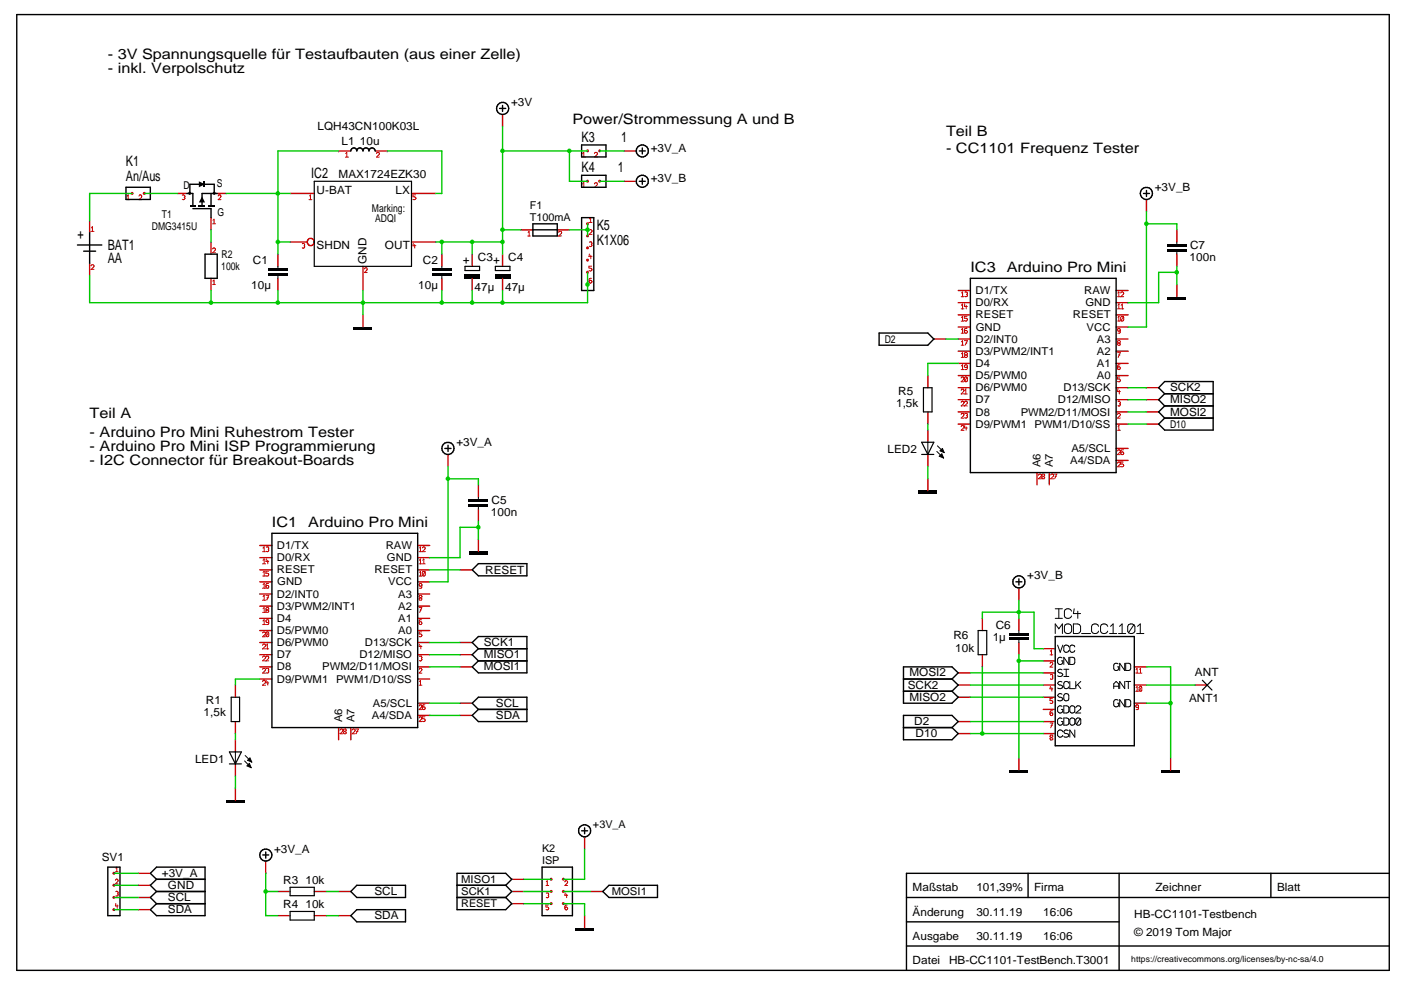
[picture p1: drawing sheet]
<svg xmlns="http://www.w3.org/2000/svg" width="297mm" height="210mm" viewBox="0 0 297 210" stroke-linecap="round" stroke-linejoin="round" font-family="sans-serif">
<g fill="none" stroke="#c80000" stroke-width=".3">
<path d="M110.4 48.7h2.6M118.1 48.7h2.6M221.2 137.5h2.5M221.2 155.5h2.5M221.2 145.2h2.5M221.2 142.7h2.5M221.2 147.8h2.5M221.2 140.1h2.5M221.2 153h2.5M221.2 150.4h2.5M240.5 149.1h2.6M240.5 145.2h2.6"/>
<path d="M240.5 141.4h2.6"/>
</g>
<g fill="none" stroke="#c80000" stroke-width=".21">
<path d="M111.9 50h.6M112 49.3l.2-.3v1M118.4 49.3a.32 .32 0 0 1 .4-.3 .32 .32 0 0 1 .3 .4l-.7 .6h.7M222.6 138.9h.6M222.7 138.1l.2-.3v1.1M222.6 140.7l.2-.3 .3 .1v.4l-.5 .5h.6M222.6 153.3h.6l-.4 1M222.7 143.1h.4v.4M222.7 145.5l-.1 .5h.6M222.8 155.9h.3l.1 .1v.2l-.6 .3 .2 .4h.3l.1-.4-.6-.3zM222.8 153.8h.3M223 145.8v.8"/>
<path d="M223.1 143.5h.1M223.1 143.5v.4h-.4M223.1 148.1h-.5v.4h.4l.2 .3-.2 .3h-.4M223.1 150.7h-.3l-.2 .3 .1 .6h.4l.1-.2-.2-.3-.4 .3M240.8 146.6h.6M240.8 142.7h.6M240.9 141.9l.2-.2v1M240.9 145.8l.2-.3v1.1M241.4 149.8l-.1 .1-.3 .1-.2-.2 .1-.3 .3-.1 .2 .3-.1 .7-.4 .1M241.5 142.7h.6M241.6 141.9l.2-.2v1M242 145.6v.9h-.4"/>
<path d="M242 145.6l-.3-.1-.2 .3 .1 .7M242 145.6l-.4 .9"/>
</g>
<path d="M113 48.7h5.1M113 47.5h5.1v2.5h-5.1zM223.7 135h16.8v23.1h-16.8z" fill="none" stroke="#000001" stroke-width=".3"/>
<g fill="none" stroke="#000001" stroke-width=".21">
<path d="M223.7 131.1h1.6M223.7 129.1h1.6M224.2 136.8l.6 1.5 .5-1.5M224.5 133.3l-.8-1v2M224.5 129.1v2M224.5 133.1v.2M224.5 133.3l.8-1v2M225.2 139.5a.58 .58 0 0 0-1 .2v.8a.58 .58 0 0 0 .6 .4 .58 .58 0 0 0 .5-.4v-.4h-.3M225.8 132.5a.87 .87 0 0 1 1.4 .3v1a.82 .82 0 0 1-.8 .5 .82 .82 0 0 1-.7-.5v-1zM226.6 137.2a.55 .55 0 0 0-.5-.4 .55 .55 0 0 0-.6 .4v.7a.55 .55 0 0 0 .6 .4 .55 .55 0 0 0 .5-.4M226.6 139.4v1.5l-1.1-1.5v1.5M226.8 139.4l.9 .1 .2 .2-.2 1.1-.9 .1z"/>
<path d="M227.2 129.6a.82 .82 0 0 0-.8-.5 .82 .82 0 0 0-.7 .5v1a.81 .81 0 0 0 .7 .5 .81 .81 0 0 0 .8-.5M227.6 132.3h.9l.4 .2 .2 .3v1l-.2 .4-.4 .1h-.9zM227.7 129.1l-.1 1h1.5M227.9 137.2a.55 .55 0 0 0-.6-.4 .55 .55 0 0 0-.5 .4v.7a.55 .55 0 0 0 .5 .4 .55 .55 0 0 0 .6-.4M228.5 129.6v1.5M229.3 134.3h1.9M232.9 132.8a.78 .78 0 0 0-.7-.5 .78 .78 0 0 0-.8 .5v1a.78 .78 0 0 0 .8 .5 .78 .78 0 0 0 .7-.5M234.9 132.8a.82 .82 0 0 0-.8-.5 .82 .82 0 0 0-.8 .5v1a.81 .81 0 0 0 .8 .6 .81 .81 0 0 0 .8-.6M235.2 134.3h1.6M235.5 132.8l.5-.5v2M237.1 134.3h1.6M237.4 132.8l.5-.5v2"/>
<path d="M240.4 132.5l.2 .3v1a.87 .87 0 0 1-1.3 .4M240.4 132.5a.82 .82 0 0 0-1.3 .3v1l.2 .4M240.4 132.5l-1.1 1.7M241 134.3h1.5M241.2 132.8l.6-.5v2M225.2 149.8a.58 .58 0 0 0-1 .2v.8a.58 .58 0 0 0 .6 .4 .58 .58 0 0 0 .5-.4v-.4h-.3M225.2 152.4a.58 .58 0 0 0-1 .2v.8a.58 .58 0 0 0 .6 .4 .58 .58 0 0 0 .5-.4v-.4h-.3M225.2 144.6a.58 .58 0 0 0-1 .3l.2 .2 .8 .3 .1 .2a.71 .71 0 0 1-1.1 .3M225.2 142a.58 .58 0 0 0-1 .3l.2 .2 .8 .3 .1 .2a.71 .71 0 0 1-1.1 .3M225.2 147.2a.58 .58 0 0 0-1 .2l.2 .3 .8 .3 .1 .2a.71 .71 0 0 1-1.1 .3M225.3 155.2a.58 .58 0 0 0-.5-.4 .58 .58 0 0 0-.6 .4v.7a.58 .58 0 0 0 .6 .4 .58 .58 0 0 0 .5-.4M225.5 149.6l1 .2 .1 .2-.1 1-1 .2z"/>
<path d="M225.5 152.2l1 .2 .1 .2-.1 1-1 .2zM225.5 143.4h1.1M225.5 141.9h1.1M225.7 147.2a.58 .58 0 0 1 .9 .2v.8a.55 .55 0 0 1-.5 .4 .55 .55 0 0 1-.6-.4zM226.1 141.9v1.5M226.5 154.9a.57 .57 0 0 0-1 .3l.2 .2 .8 .3 .1 .2a.68 .68 0 0 1-1.1 .3M226.6 144.9a.55 .55 0 0 0-.5-.4 .55 .55 0 0 0-.6 .4v.7a.55 .55 0 0 0 .6 .4 .55 .55 0 0 0 .5-.4M226.8 144.5v1.5h1.1M226.9 152.4a.58 .58 0 0 1 1 .2v.8a.55 .55 0 0 1-.6 .4 .55 .55 0 0 1-.5-.4zM226.9 149.8a.58 .58 0 0 1 1 .2v.8a.55 .55 0 0 1-.6 .4 .55 .55 0 0 1-.5-.4zM227.9 154.8v1.5l-1.1-1.5v1.5M228.1 150a.51 .51 0 0 1 .7-.3 .51 .51 0 0 1 .2 .7l-.9 .8h1"/>
<path d="M228.1 144.5v1.5M228.5 145.1l.6 .9M229 152.4a.57 .57 0 0 0-.9 .2l.1 1M229 152.4l.1 1a.57 .57 0 0 1-.9 .2M229 152.4l-.8 1.2M229.1 144.5l-1 1M236.1 146v-1l.5-.5 .6 .5v1M236.1 145.5h1.1M237.1 148.5a.57 .57 0 0 0-1 .2v.8a.55 .55 0 0 0 .6 .4 .55 .55 0 0 0 .5-.4v-.4h-.3M237.1 140.8a.57 .57 0 0 0-1 .2v.8a.55 .55 0 0 0 .6 .4 .55 .55 0 0 0 .5-.4v-.4h-.3M238.5 140.6v1.6l-1.1-1.6v1.6M238.5 144.5v1.5l-1.1-1.5v1.5"/>
<path d="M238.5 148.3v1.6l-1.1-1.6v1.6M238.7 148.3l.9 .2 .1 .2-.1 1-.9 .2zM238.7 140.6l.9 .2 .1 .2-.1 1-.9 .2zM238.7 144.5h1M239.2 144.5v1.5"/>
</g>
<circle cx="124.6" cy="60.3" r=".32" fill="#c80000"/>
<path d="M125.4 59l-.4 .1-.1 .7a.32 .32 0 0 0 .3 .2 .32 .32 0 0 0 .3-.3 .32 .32 0 0 0-.3-.3 .32 .32 0 0 0-.3 .3" fill="none" stroke="#c80000" stroke-width=".21"/>
<circle cx="124.6" cy="57.7" r=".32" fill="#c80000"/>
<path d="M125.4 56.4h-.5v.5h.5l.1 .3a.39 .39 0 0 1-.6 .2" fill="none" stroke="#c80000" stroke-width=".21"/>
<circle cx="124.6" cy="55.1" r=".32" fill="#c80000"/>
<path d="M125 53.8l-.1 .6h.6M125.3 54.1v.8" fill="none" stroke="#c80000" stroke-width=".21"/>
<circle cx="124.6" cy="52.6" r=".32" fill="#c80000"/>
<path d="M125 51.4a.32 .32 0 0 1 .3-.1 .32 .32 0 0 1 .2 .3l-.1 .2M125.3 51.8h.1M125.4 51.8l.1 .2a.33 .33 0 0 1-.5 .2" fill="none" stroke="#c80000" stroke-width=".21"/>
<circle cx="124.6" cy="50" r=".32" fill="#c80000"/>
<path d="M124.9 48.9a.32 .32 0 0 1 .3-.2 .32 .32 0 0 1 .3 .3l-.6 .7h.6" fill="none" stroke="#c80000" stroke-width=".21"/>
<circle cx="124.6" cy="47.4" r=".32" fill="#c80000"/>
<path d="M124.9 47.2h.6M125 46.4l.2-.3v1.1" fill="none" stroke="#c80000" stroke-width=".21"/>
<path d="M123.3 46.1h2.6v15.5h-2.6z" fill="none" stroke="#000001" stroke-width=".3"/>
<path d="M104.9 58.1h3.3v.9h-3.3z" fill-rule="evenodd" fill="#000001"/>
<g fill="none" stroke="#c80000" stroke-width=".3">
<path d="M106.5 53.9v2.6M106.5 59v2.6M97.5 151.7h2.6M97.5 149.1h2.6M29.3 192.9h2.6M29.3 190.3h2.6M29.3 187.7h2.6M29.3 185.2h2.6M56.3 182.6v2.6M58.9 194.1h2.6M58.9 189h2.6M66.6 194.1h2.6"/>
<path d="M66.6 189h2.6M71.8 194.1h2.6M71.8 189h2.6"/>
</g>
<path d="M105 56.5h3.1v.9h-3.1zM61.5 188.1h5.1v1.8h-5.1zM61.5 193.3h5.1v1.8h-5.1z" fill="none" stroke="#000001" stroke-width=".25"/>
<g fill="none" stroke="#000001" stroke-width=".3">
<path d="M100.1 149.1l1.3-1.3h10.3v5.2h-10.3l-1.3-1.3 1.3-1.3zM101.4 150.4h10.3M33.2 186.4l-1.3-1.2 1.3-1.3h10.3v10.2h-10.3l-1.3-1.2 1.3-1.3M33.2 191.6h10.3M33.2 189l-1.3 1.3 1.3 1.3M33.2 189h10.3M33.2 186.4l-1.3 1.3 1.3 1.3M33.2 186.4h10.3M55.7 181.3h1.3M56.3 180.6v1.3M74.4 194.1l1.2-1.2h10.4v2.6h-10.4zM75.6 187.7h10.4v2.6h-10.4l-1.2-1.3z"/>
<circle cx="56.4" cy="181.3" r="1.28"/>
</g>
<circle cx="24.1" cy="192.9" r=".32" fill="#c80000"/>
<path d="M24.6 191.6l-.1 .5h.6M24.8 191.8v.8" fill="none" stroke="#c80000" stroke-width=".21"/>
<circle cx="24.1" cy="190.3" r=".32" fill="#c80000"/>
<path d="M24.6 189.1h.4v.4M24.9 189.5h.1M25 189.5v.4h-.4" fill="none" stroke="#c80000" stroke-width=".21"/>
<circle cx="24.1" cy="187.7" r=".32" fill="#c80000"/>
<path d="M24.5 186.6l.2-.2 .3 .1v.4l-.5 .5h.6" fill="none" stroke="#c80000" stroke-width=".21"/>
<circle cx="24.1" cy="185.2" r=".32" fill="#c80000"/>
<path d="M24.5 184.8h.6M24.6 184.1l.2-.2v.9" fill="none" stroke="#c80000" stroke-width=".21"/>
<g fill="none" stroke="#000001" stroke-width=".3">
<path d="M135.5 38.4h1.3M135.5 32h1.3M136.2 31.4v1.2M136.2 37.8v1.3M22.9 183.9h2.5v10.2h-2.5z"/>
<circle cx="136.2" cy="32" r="1.29"/>
<circle cx="136.2" cy="38.4" r="1.29"/>
</g>
<path d="M132.3 38.4h2.6M132.3 32h2.6" fill="none" stroke="#c80000" stroke-width=".3"/>
<circle cx="127.1" cy="38.4" r=".32" fill="#c80000"/>
<path d="M126 39a.32 .32 0 0 1 .4-.3 .32 .32 0 0 1 .3 .4l-.7 .7h.7" fill="none" stroke="#c80000" stroke-width=".21"/>
<circle cx="124.6" cy="38.4" r=".32" fill="#c80000"/>
<g fill="none" stroke="#c80000" stroke-width=".21">
<path d="M123.5 39.8h.6M123.5 39l.3-.3v1.1M203.8 68.1h.6M203.8 70.7h.6M203.8 65.5h.6M203.8 62.9h.6M203.8 73.2h.6M203.8 75.8h.6M203.8 78.4h.6M203.8 62.1l.3-.2v1M203.8 64.7l.3-.2v1M203.8 67.3l.3-.2v1"/>
<path d="M203.8 69.9l.3-.3v1.1M203.8 72.5l.3-.3v1M203.8 75l.3-.2v1M203.8 77.6l.3-.3v1.1M204.5 72.2h.6l-.5 1M204.6 62a.32 .32 0 0 1 .3-.1 .32 .32 0 0 1 .2 .3l-.1 .2M204.6 64.5l-.1 .5h.6M204.6 74.8l.5 .1v.2l-.6 .3 .1 .4h.3l.2-.4-.6-.3zM204.7 72.7h.3M204.8 64.7v.8M204.9 62.4h.1M205 67.1h-.5v.4l.5 .1 .1 .2a.39 .39 0 0 1-.6 .2"/>
<path d="M205 69.6l-.4 .1-.1 .7a.32 .32 0 0 0 .3 .3 .32 .32 0 0 0 .3-.4 .32 .32 0 0 0-.3-.2 .32 .32 0 0 0-.3 .2M205 62.4l.1 .3a.33 .33 0 0 1-.5 .1M205.1 77.7a.32 .32 0 0 1-.4 .2 .32 .32 0 0 1-.2-.3 .32 .32 0 0 1 .3-.3 .32 .32 0 0 1 .3 .3l-.1 .7-.4 .1M236.9 68.1h.6M236.9 65.5h.6M236.9 62.9h.6M236.9 74.8h.6l-.4 1M237 62.1l.2-.2v1M237 64.7l.2-.2v1M237 67.3l.2-.2v1M237.1 72.2h.3l.1 .4-.6 .3v.2l.5 .1 .1-.3-.6-.3zM237.1 75.3h.3"/>
<path d="M237.4 79.9h-.5v.4h.4l.2 .3-.2 .3h-.4M237.4 77.3h-.3l-.2 .3 .1 .7h.4l.1-.3-.2-.2-.4 .2M237.5 70l-.4 .2-.2-.2 .1-.3 .3-.1 .2 .3-.1 .7-.4 .1M237.6 62.1a.32 .32 0 0 1 .4-.2 .32 .32 0 0 1 .2 .3l-.6 .7h.6M237.6 65.5h.6M237.7 64.7l.3-.2v1M238.2 67.1v.7a.33 .33 0 0 1-.5 .2M238.2 67.1a.33 .33 0 0 0-.6 .2l.1 .7M238.2 67.1l-.5 .9M203.8 80.2v-.2a.32 .32 0 0 1 .4-.1 .32 .32 0 0 1 .2 .4l-.6 .6h.6M203.8 82.8v-.2a.32 .32 0 0 1 .4-.1 .32 .32 0 0 1 .2 .3l-.6 .7h.6M203.8 85.3v-.1a.32 .32 0 0 1 .4-.1 .32 .32 0 0 1 .2 .3l-.6 .7h.6"/>
<path d="M203.8 87.9v-.2a.32 .32 0 0 1 .4 0 .32 .32 0 0 1 .2 .3l-.6 .6h.6M203.8 90.5v-.2a.32 .32 0 0 1 .4-.1 .32 .32 0 0 1 .2 .4l-.6 .6h.6M204.5 85.3a.32 .32 0 0 1 .3-.2 .32 .32 0 0 1 .3 .3l-.6 .7h.6M204.5 83.5h.6M204.6 87.7a.32 .32 0 0 1 .3 0 .32 .32 0 0 1 .2 .3l-.1 .1M204.6 82.8l.2-.3v1M204.6 90.2l-.1 .5h.6M204.8 90.5v.7M204.9 88.1h.1M205 80l.1 .7a.33 .33 0 0 1-.5 .2M205 80a.33 .33 0 0 0-.5 .2l.1 .7M205 88.1l.1 .3a.33 .33 0 0 1-.5 .2"/>
<path d="M205 80l-.4 .9M236.9 87.9l.2-.3 .3 .1v.4l-.5 .5h.6M236.9 95.6l.2-.2 .3 .1v.4l-.5 .5h.6M236.9 98.2l.2-.2h.3v.5l-.5 .5h.6M236.9 91.2h.6M237 90.5l.2-.3v1M237 82.5l-.1 .5h.6M237 85.2h.4v.4M237.3 82.8v.7M237.4 85.6h.1M237.4 85.6v.4h-.4M238.2 95.4l-.5 .1-.1 .6a.32 .32 0 0 0 .4 .3 .32 .32 0 0 0 .2-.3 .32 .32 0 0 0-.3-.3 .32 .32 0 0 0-.3 .3"/>
<path d="M238.2 98h-.6v.4l.6 .1v.2a.39 .39 0 0 1-.6 .2M220.2 100.8a.32 .32 0 0 1 .3-.3 .32 .32 0 0 1 .3 .3l-.6 .7h.6M221.1 100.5l-.2 .3 .6 .4-.1 .3-.5-.2v-.1l.6-.4-.1-.3zM222.8 100.8a.32 .32 0 0 1 .3-.3 .32 .32 0 0 1 .3 .3l-.6 .7h.6M223.5 100.5h.6l-.5 1M223.7 101h.3"/>
</g>
<path d="M123.3 37.2h5.2v2.5h-5.2zM205.7 59h30.9v41.2h-30.9zM186.4 70.6h10.3l1.3 1.3-1.3 1.3h-10.3zM245.7 89.9l1.2-1.3h10.3v2.6h-10.3z" fill="none" stroke="#000001" stroke-width=".3"/>
<g fill="none" stroke="#c80000" stroke-width=".3">
<path d="M198 71.9h2.6M203.2 71.9h2.5M203.2 66.8h2.5M203.2 79.6h2.5M203.2 69.3h2.5M203.2 64.2h2.5M203.2 61.6h2.5M203.2 74.5h2.5M203.2 77h2.5M236.6 71.9h2.6M236.6 66.8h2.6M236.6 79.6h2.6"/>
<path d="M236.6 69.3h2.6M236.6 64.2h2.6M236.6 61.6h2.6M236.6 74.5h2.6M236.6 77h2.6M203.2 89.9h2.5M203.2 82.2h2.5M203.2 84.8h2.5M203.2 87.3h2.5M236.6 89.9h2.6M236.6 82.2h2.6M236.6 84.8h2.6"/>
<path d="M236.6 87.3h2.6M236.6 95.1h2.6M236.6 97.6h2.6M243.1 89.9h2.6M219.9 100.2v2.6M222.5 100.2v2.6"/>
</g>
<path d="M247.6 62.9h3.8v.6h-3.8z" fill-rule="evenodd" fill="#000001"/>
<path d="M249.5 60.3v2.6" fill="none" stroke="#c80000" stroke-width=".3"/>
<path d="M194.8 104.1h3.8v.6h-3.8z" fill-rule="evenodd" fill="#000001"/>
<path d="M243.1 42.3v2.6M196.7 91.2v2.6M196.7 96.4v2.5M243.1 82.2h2.6M243.1 84.8h2.6M243.1 87.3h2.6M196.7 101.5v2.6" fill="none" stroke="#c80000" stroke-width=".3"/>
<g fill="none" stroke="#000001" stroke-width=".3">
<path d="M242.4 41h1.3M243.1 40.4v1.3M246.9 83.5l-1.2-1.3 1.2-1.3h10.3v7.7h-10.3l-1.2-1.3 1.2-1.2M246.9 83.5h10.3M246.9 83.5l-1.2 1.3 1.2 1.3M246.9 86.1h10.3"/>
<circle cx="243" cy="41" r="1.3"/>
</g>
<path d="M199.1 96.7l.6-.5 .4 .9z" fill="#000001"/>
<path d="M199.1 96.7l.6-.5 .4 .9z" fill="none" stroke="#000001" stroke-width=".21"/>
<path d="M199.3 95.6l.5-.5 .4 .9z" fill="#000001"/>
<path d="M196.7 93.8v2.6M198.6 95.7l1.5 1.4M198.8 94.5l1.4 1.5M199.3 95.6l.5-.5 .4 .9z" fill="none" stroke="#000001" stroke-width=".21"/>
<path d="M195.4 93.8h2.6l-1.3 2.6zM195.4 96.4h2.6M195.8 82.2h1.8v5.1h-1.8z" fill="none" stroke="#000001" stroke-width=".25"/>
<path d="M196.7 79.6v2.6M196.7 87.3v2.6" fill="none" stroke="#c80000" stroke-width=".3"/>
<g fill="#000001">
<path d="M247.4 52.8h4.1v.6h-4.1z" fill-rule="evenodd"/>
<path d="M247.4 51.8h4.1v.5h-4.1z" fill-rule="evenodd"/>
</g>
<path d="M249.5 48.7v2.6M249.5 53.9v2.6" fill="none" stroke="#c80000" stroke-width=".3"/>
<path d="M249.5 51.3v.5M249.5 53.4v.5" fill="none" stroke="#000001" stroke-width=".21"/>
<circle cx="127.1" cy="32" r=".32" fill="#c80000"/>
<path d="M126 32.6a.32 .32 0 0 1 .4-.3 .32 .32 0 0 1 .3 .3l-.7 .7h.7" fill="none" stroke="#c80000" stroke-width=".21"/>
<circle cx="124.6" cy="32" r=".32" fill="#c80000"/>
<path d="M123.5 33.3h.6M123.5 32.6l.3-.3v1" fill="none" stroke="#c80000" stroke-width=".21"/>
<path d="M123.3 30.7h5.2v2.6h-5.2z" fill="none" stroke="#000001" stroke-width=".3"/>
<circle cx="30.6" cy="41" r=".32" fill="#c80000"/>
<path d="M29.5 41.6l.2-.3 .3 .1v.4l-.5 .5h.6" fill="none" stroke="#c80000" stroke-width=".21"/>
<circle cx="28" cy="41" r=".32" fill="#c80000"/>
<g fill="none" stroke="#c80000" stroke-width=".21">
<path d="M26.9 42.3h.6M27 41.6l.2-.3v1M38.6 41.4a.32 .32 0 0 1 .4-.1 .32 .32 0 0 1 .2 .4l-.1 .1M39 41.8h.1M39.1 41.8l.1 .3a.33 .33 0 0 1-.6 .1M45.1 52.8v-.1a.32 .32 0 0 1 .4-.1 .32 .32 0 0 1 .2 .3l-.6 .7h.6M45.1 47.5h.6M45.1 46.7l.3-.2v1M45.1 59.6l.3-.2v.9M46.3 41.6l.2-.3 .3 .1v.4l-.5 .5h.6M45.1 60.3h.6M55.7 119.5h.6"/>
<path d="M55.7 117h.6M55.7 116.2l.3-.2v1M55.7 118.8l.3-.3v1M56.5 116h.4v.5M56.5 118.5l-.1 .5h.6M56.8 118.8v.7M56.9 116.5h.1M56.9 116.5v.4h-.4M88.9 119.5h.5M88.9 117h.5M88.9 116.2l.3-.2v1M88.9 118.8l.3-.3v1"/>
<path d="M89.5 116.2a.32 .32 0 0 1 .4-.3 .32 .32 0 0 1 .3 .4l-.7 .7h.7M89.5 119.5h.7M89.6 118.8l.3-.3v1M55.7 122.1h.6M55.7 134.2a.32 .32 0 0 1 .3-.2 .32 .32 0 0 1 .3 .3l-.6 .7h.6M55.7 124.7h.6M55.7 127.3h.6M55.7 129.8h.6M55.7 132.4h.6M55.7 136.8a.32 .32 0 0 1 .3-.2 .32 .32 0 0 1 .3 .3l-.6 .7h.6M55.7 139.4a.32 .32 0 0 1 .3-.3 .32 .32 0 0 1 .3 .3l-.6 .7h.6M55.7 121.4l.3-.3v1"/>
<path d="M55.7 124l.3-.3v1M55.7 126.5l.3-.3v1.1M55.7 129.1l.3-.3v1M55.7 131.7l.3-.3v1M56.4 129v.2l.6 .3-.1 .3h-.3l-.2-.3 .6-.3v-.2l-.1-.2zM56.4 139.4l.2-.3 .3 .1v.4l-.5 .5h.6M56.4 126.2h.6l-.4 1.1M56.4 137.6h.6M56.5 136.8l.2-.2v1M56.6 126.7h.3M56.9 121.1h-.5v.4h.4l.2 .3-.2 .3-.4-.1M56.9 134.1v.8h-.4"/>
<path d="M56.9 134.1h-.4v.8M56.9 123.7h-.3l-.2 .3 .1 .6h.4v-.4l-.1-.1-.4 .3M56.9 134.1l-.4 .8M57 131.7l-.1 .2-.3 .1-.2-.3 .1-.2 .3-.1 .2 .3-.1 .6-.4 .1M88.9 122.1h.5M88.9 128.8h.5l-.4 1M88.9 121.4l.3-.3v1M88.9 136.6v.5h.5M88.9 139.2h.5v.4M89 126.2l-.1 .4 .5 .3-.1 .4h-.3l-.1-.2v-.2l.5-.3-.1-.4zM89.1 129.3h.3M89.2 136.8v.8"/>
<path d="M89.3 139.6h.1M89.4 134h-.5v.4h.3l.2 .3-.2 .3-.3-.1M89.4 131.4h-.3l-.2 .3v.6h.5v-.2l-.2-.3-.3 .3M89.4 139.6v.4h-.5M89.4 124l-.3 .3-.2-.3v-.2l.3-.1 .2 .3v.6l-.5 .1M90.1 121.2a.33 .33 0 0 0-.6 .2l.1 .6M90.1 121.2l.1 .7a.33 .33 0 0 1-.6 .1M90.1 121.2l-.5 .8M55.7 141.9a.32 .32 0 0 1 .3-.2 .32 .32 0 0 1 .3 .3l-.6 .7h.6M55.7 144.5a.32 .32 0 0 1 .3-.2 .32 .32 0 0 1 .3 .3l-.6 .7h.6M56.5 141.8h.4v.4M56.5 144.3l-.1 .5h.6"/>
<path d="M56.8 144.5v.8M56.9 142.2h.1M56.9 142.2v.4h-.4M72.1 154.8a.32 .32 0 0 1 .3-.2 .32 .32 0 0 1 .3 .3l-.6 .7h.6M72.8 154.7l.2-.1h.3l.1 .1v.2l-.6 .3 .2 .4h.3l.1-.4-.6-.3zM74.7 154.8a.32 .32 0 0 1 .3-.2 .32 .32 0 0 1 .3 .3l-.6 .7h.6M75.4 154.6h.6l-.5 1M75.6 155.1h.3M88.9 141.9l.2-.2 .3 .1v.4l-.5 .5h.5M88.9 149.7l.2-.3 .3 .1v.4l-.5 .6h.5M88.9 152.2l.2-.2 .3 .1v.4l-.5 .5h.5M88.9 145.3h.5"/>
<path d="M88.9 144.5l.3-.2v1M90.1 149.4l-.5 .1-.1 .7a.32 .32 0 0 0 .4 .3 .32 .32 0 0 0 .3-.4 .32 .32 0 0 0-.4-.2 .32 .32 0 0 0-.3 .2M90.1 152h-.6v.4l.6 .1 .1 .2a.39 .39 0 0 1-.7 .2"/>
</g>
<path d="M26.7 39.7h5.2v2.6h-5.2zM42.8 41v2.6M43.5 53.9h2.6v5.1h-2.6zM57.7 113.1h30.9v41.2h-30.9z" fill="none" stroke="#000001" stroke-width=".3"/>
<g fill="none" stroke="#c80000" stroke-width=".3">
<path d="M37.7 41h2M44.7 46.1v2.6M44.7 51.3v2.6M44.7 59v2.6M45.9 41h2.1M55.1 118.2h2.6M55.1 115.7h2.6M88.6 118.2h2.5M88.6 115.7h2.5M55.1 120.8h2.6M55.1 136.2h2.6M55.1 133.7h2.6"/>
<path d="M55.1 123.4h2.6M55.1 125.9h2.6M55.1 128.5h2.6M55.1 131.1h2.6M55.1 138.8h2.6M88.6 120.8h2.5M88.6 136.2h2.5M88.6 133.7h2.5M88.6 123.4h2.5M88.6 125.9h2.5M88.6 128.5h2.5M88.6 131.1h2.5"/>
<path d="M88.6 138.8h2.5M55.1 141.4h2.6M55.1 144h2.6M71.8 154.3v2.5M74.4 154.3v2.5M88.6 141.4h2.5M88.6 144h2.5M88.6 149.1h2.5M88.6 151.7h2.5"/>
</g>
<g fill="#000001">
<path d="M44.1 43.4h1.3v.3h-1.3z" fill-rule="evenodd"/>
<path d="M42.2 43.4h1.3v.3h-1.3z" fill-rule="evenodd"/>
<path d="M40.3 43.4h1.2v.3h-1.2z" fill-rule="evenodd"/>
</g>
<path d="M39.6 41h1.3v2.6M40.9 44.2h3.8v1.9M42.8 41h3.3M44.7 41v2.6" fill="none" stroke="#000001" stroke-width=".3"/>
<path d="M42.8 41.7l.7 1.2h-1.3z" fill="#000001"/>
<path d="M40.3 39.1v1.9M45.4 39.1v1.9" fill="none" stroke="#000001" stroke-width=".3"/>
<g fill="#000001">
<path d="M42.2 38.4l1.3 .7-1.3 .6z"/>
<path d="M43.2 38.4h.3v1.3h-.3z" fill-rule="evenodd"/>
<circle cx="45.4" cy="41" r=".33"/>
<circle cx="40.2" cy="41" r=".33"/>
</g>
<g fill="none" stroke="#000001" stroke-width=".3">
<path d="M40.3 39.1h5.1M16.4 51.9h5.2M17.7 53.3h2.6M19 49.4v6.4M123.3 176.1h1.3M123.9 175.5v1.3M96.9 187.7h10.3M96.9 190.3h10.3M107.2 187.7l1.3 1.3-1.3 1.3M107.2 187.7l1.3-1.3-1.3-1.2h-10.3v7.7h10.3l1.3-1.3-1.3-1.3M129.1 187.7h10.3v2.6h-10.3l-1.3-1.3z"/>
<circle cx="124" cy="176.1" r="1.3"/>
</g>
<path d="M19 46.8v2.6M19 55.8v2.6M123.9 177.4v2.6M108.5 189h2.6M108.5 186.4h2.6M108.5 191.6h2.6M125.2 189h2.6" fill="none" stroke="#c80000" stroke-width=".3"/>
<path d="M19.3 56.4a.32 .32 0 0 1 .4-.3 .32 .32 0 0 1 .2 .4l-.6 .6h.6M19.3 49.1h.6M19.4 48.3l.2-.3v1.1" fill="none" stroke="#c80000" stroke-width=".21"/>
<path d="M122 196.7h3.9v.7h-3.9z" fill-rule="evenodd" fill="#000001"/>
<path d="M123.9 194.1v2.6" fill="none" stroke="#c80000" stroke-width=".3"/>
<circle cx="116.9" cy="186.4" r=".32" fill="#c80000"/>
<path d="M115.7 187.7h.6M115.8 187l.2-.3v1" fill="none" stroke="#c80000" stroke-width=".21"/>
<circle cx="119.4" cy="191.6" r=".32" fill="#c80000"/>
<path d="M120.3 191.9h-.3l-.2 .3v.6h.5l.1-.2-.3-.3-.3 .3" fill="none" stroke="#c80000" stroke-width=".21"/>
<circle cx="116.9" cy="191.6" r=".32" fill="#c80000"/>
<path d="M116.3 191.9h-.6v.4h.4l.2 .3-.2 .3-.4-.1" fill="none" stroke="#c80000" stroke-width=".21"/>
<circle cx="119.4" cy="189" r=".32" fill="#c80000"/>
<path d="M119.8 189.3v.5h.6M120.1 189.6v.7" fill="none" stroke="#c80000" stroke-width=".21"/>
<circle cx="116.9" cy="189" r=".32" fill="#c80000"/>
<path d="M115.8 189.4h.5v.4M116.2 189.8h.1M116.3 189.8v.4h-.5" fill="none" stroke="#c80000" stroke-width=".21"/>
<circle cx="119.4" cy="186.4" r=".32" fill="#c80000"/>
<path d="M73.2 33.3h.7M73.3 32.6l.2-.3v1M79.8 32.6l.2-.3 .3 .1v.4l-.5 .5h.6M119.8 187l.2-.3 .3 .1v.4l-.5 .5h.6" fill="none" stroke="#c80000" stroke-width=".21"/>
<path d="M74.4 32a.64 .64 0 0 1 .6-.6 .64 .64 0 0 1 .6 .6 .66 .66 0 0 1 .7-.6 .66 .66 0 0 1 .7 .6 .64 .64 0 0 1 .6-.6 .64 .64 0 0 1 .6 .6 .66 .66 0 0 1 .7-.6 .66 .66 0 0 1 .6 .6M114.9 183.9h6.5v10.2h-6.5z" fill="none" stroke="#000001" stroke-width=".3"/>
<path d="M71.8 32h2.6M79.5 32h2.6M208.3 131.1v2.6M208.3 138.8v2.6" fill="none" stroke="#c80000" stroke-width=".3"/>
<path d="M207.4 133.7h1.8v5.1h-1.8z" fill="none" stroke="#000001" stroke-width=".25"/>
<path d="M99.5 116.9h3.8v.7h-3.8z" fill-rule="evenodd" fill="#000001"/>
<path d="M101.4 114.4v2.5M216 124.7v2.6" fill="none" stroke="#c80000" stroke-width=".3"/>
<g fill="none" stroke="#000001" stroke-width=".3">
<path d="M215.4 123.4h1.3M216 122.7v1.3"/>
<circle cx="216" cy="123.4" r="1.28"/>
</g>
<path d="M246.3 163.3h3.8v.6h-3.8z" fill-rule="evenodd" fill="#000001"/>
<path d="M248.2 160.7v2.6" fill="none" stroke="#c80000" stroke-width=".3"/>
<path d="M48 169.7h3.9v.6h-3.9z" fill-rule="evenodd" fill="#000001"/>
<path d="M49.9 167.1v2.6" fill="none" stroke="#c80000" stroke-width=".3"/>
<path d="M75 69.3h3.9v.7h-3.9z" fill-rule="evenodd" fill="#000001"/>
<path d="M77 66.8v2.5" fill="none" stroke="#c80000" stroke-width=".3"/>
<path d="M214.1 163.3h3.9v.6h-3.9z" fill-rule="evenodd" fill="#000001"/>
<path d="M106.5 24.3v2.5M95 96.4v2.5M97.5 136.2h2.6M97.5 138.8h2.6M97.5 120.8h2.6M97.5 141.4h2.6M203.2 145.2h2.5M203.2 147.8h2.5M203.2 142.7h2.5M203.2 155.5h2.5M203.2 153h2.5M216 160.7v2.6" fill="none" stroke="#c80000" stroke-width=".3"/>
<g fill="none" stroke="#000001" stroke-width=".3">
<path d="M105.9 23h1.3M106.5 22.4v1.2M94.3 95.1h1.3M95 94.4v1.3M100.1 120.8l1.3-1.3h10.3v2.6h-10.3zM101.4 137.5l-1.3-1.3 1.3-1.2h10.3v7.7h-10.3l-1.3-1.3 1.3-1.3M101.4 137.5h10.3M101.4 137.5l-1.3 1.3 1.3 1.3M101.4 140.1h10.3M191.6 144h10.2M191.6 151.7h10.2l1.4 1.3-1.4 1.3 1.4 1.2-1.4 1.3h-10.2zM191.6 146.6h10.2"/>
<path d="M191.6 154.3h10.2M201.8 144l1.4 1.2-1.4 1.4M201.8 144l1.4-1.3-1.4-1.3h-10.2v7.7h10.2l1.4-1.3-1.4-1.2"/>
<circle cx="106.6" cy="23" r="1.28"/>
<circle cx="95" cy="95.1" r="1.3"/>
</g>
<path d="M98.5 58.1h3.3v.9h-3.3z" fill-rule="evenodd" fill="#000001"/>
<path d="M100.1 53.9v2.6M100.1 59v2.6" fill="none" stroke="#c80000" stroke-width=".3"/>
<path d="M98.6 56.5h3.1v.9h-3.1z" fill="none" stroke="#000001" stroke-width=".25"/>
<g fill="#000001">
<path d="M213.9 134.2h4.2v.5h-4.2z" fill-rule="evenodd"/>
<path d="M213.9 135.2h4.2v.5h-4.2z" fill-rule="evenodd"/>
</g>
<path d="M216 131.1v2.6M216 136.2v2.6" fill="none" stroke="#c80000" stroke-width=".3"/>
<path d="M216 133.7v.5M216 135.7v.5" fill="none" stroke="#000001" stroke-width=".21"/>
<g fill="#000001">
<path d="M91.6 58h4.2v.5h-4.2z" fill-rule="evenodd"/>
<path d="M91.6 57h4.2v.5h-4.2z" fill-rule="evenodd"/>
</g>
<path d="M93.7 53.9v2.6M93.7 59v2.6" fill="none" stroke="#c80000" stroke-width=".3"/>
<path d="M93.7 56.5v.5M93.7 58.5v.5" fill="none" stroke="#000001" stroke-width=".21"/>
<g fill="#000001">
<path d="M56.9 58h4.1v.5h-4.1z" fill-rule="evenodd"/>
<path d="M56.9 57h4.1v.5h-4.1z" fill-rule="evenodd"/>
</g>
<g fill="none" stroke="#c80000" stroke-width=".3">
<path d="M58.9 53.9v2.6M58.9 59v2.6M61.5 51.3h3.6M61.5 41h5.1M77 56.5v5.1M87.2 51.3h5.2M87.2 41h5.2M49.9 156.8v2.6M253.4 145.2h2.5M49.9 162v2.5"/>
<circle cx="65.9" cy="51.3" r=".76"/>
</g>
<path d="M58.9 56.5v.5M58.9 58.5v.5" fill="none" stroke="#000001" stroke-width=".21"/>
<path d="M64.1 51.7h.4v.4M64.5 52.1h.1M64.5 52.1v.4h-.4M65.5 42.3h.6M65.6 41.6l.2-.3v1M77.3 57l.2-.2 .3 .1v.4l-.5 .5h.5M87.6 51.6l-.1 .5h.7M87.9 51.9v.7M88.1 41.3h-.6v.4l.6 .1 .1 .3a.39 .39 0 0 1-.7 .1" fill="none" stroke="#c80000" stroke-width=".21"/>
<path d="M66.6 38.4h20.6v18.1h-20.6zM254.9 144.2l2.1 2.1M257 144.2l-2.1 2.1" fill="none" stroke="#000001" stroke-width=".25"/>
<path d="M52.9 161.8l.4 1-.9-.4z" fill="#000001"/>
<path d="M52.9 161.8l.4 1-.9-.4z" fill="none" stroke="#000001" stroke-width=".21"/>
<path d="M52.5 161.2l.5-.5 .4 .9z" fill="#000001"/>
<path d="M49.9 159.4v2.6M51.9 161.3l1.4 1.5M52 160.2l1.4 1.4M52.5 161.2l.5-.5 .4 .9z" fill="none" stroke="#000001" stroke-width=".21"/>
<path d="M48.6 159.4h2.6l-1.3 2.6zM49 147.8h1.8v5.2h-1.8zM48.6 162h2.6" fill="none" stroke="#000001" stroke-width=".25"/>
<path d="M49.9 145.2v2.6M49.9 153v2.5" fill="none" stroke="#c80000" stroke-width=".3"/>
<g fill="#000001">
<path d="M99.4 106.9h4.1v.5h-4.1z" fill-rule="evenodd"/>
<path d="M99.4 105.9h4.1v.5h-4.1z" fill-rule="evenodd"/>
</g>
<path d="M101.4 102.8v2.6M101.4 107.9v2.6" fill="none" stroke="#c80000" stroke-width=".3"/>
<path d="M101.4 105.4v.5M101.4 107.4v.5" fill="none" stroke="#000001" stroke-width=".21"/>
<path d="M3.6 3.1h291v202.6h-291zM192.2 195.5h45.1M192.2 190.3h102.4M218 185.2v5.1M237.3 185.2v20.5M269.4 185.2v5.1M294.6 185.2h-102.4v20.5M192.2 200.6h102.4" fill="none" stroke="#000001" stroke-width=".3"/>
<circle cx="124.6" cy="48.7" r=".49" fill="#00c800"/>
<path d="M127.2 38.4h5.1M120.7 48.7h3.9M124.6 47.5v2.5M203.2 77h-6.5v2.6M216 129.8h-7.7v1.3M219.2 129.8v7.7h2M91.1 149.1h6.4M91.1 151.7h6.4M24.2 190.3h5.1M24.2 192.9h5.1M69.2 189h2.6M69.2 194.1h2.6" fill="none" stroke="#00c800" stroke-width=".3"/>
<circle cx="216" cy="129.8" r=".49" fill="#00c800"/>
<path d="M249.5 47.5v1.2M239.2 69.3h3.9M216 127.3v3.8M216 129.8h3.2" fill="none" stroke="#00c800" stroke-width=".3"/>
<circle cx="243.1" cy="47.4" r=".49" fill="#00c800"/>
<path d="M243.1 44.9v24.4M243.1 47.5h6.4M56.3 194.1h2.6" fill="none" stroke="#00c800" stroke-width=".3"/>
<circle cx="56.3" cy="189" r=".49" fill="#00c800"/>
<path d="M127.2 32h5.1M95 101.5v21.9h-3.9M24.2 185.2h5.1M56.3 185.2v8.9M56.3 189h2.6M123.9 180v6.4h-4.4" fill="none" stroke="#00c800" stroke-width=".3"/>
<circle cx="95" cy="101.5" r=".49" fill="#00c800"/>
<g fill="none" stroke="#00c800" stroke-width=".3">
<path d="M95 98.9v2.6h6.4v1.3M196.7 89.9v1.3M239.2 84.8h3.9M239.2 82.2h3.9M239.2 87.3h3.9M91.1 138.8h6.4M91.1 136.2h6.4M55.1 144h-5.2v1.2M91.1 141.4h6.4M205.7 147.8h15.5M205.7 145.2h15.5M205.7 142.7h15.5"/>
<path d="M111.1 189h5.8M111.1 186.4h5.8M119.5 189h5.7"/>
</g>
<circle cx="106.5" cy="32" r=".49" fill="#00c800"/>
<path d="M106.5 26.8v5.2" fill="none" stroke="#00c800" stroke-width=".3"/>
<circle cx="106.5" cy="48.7" r=".49" fill="#00c800"/>
<path d="M106.5 32v16.7h3.9M100.1 51.3v2.6" fill="none" stroke="#00c800" stroke-width=".3"/>
<circle cx="106.5" cy="51.3" r=".49" fill="#00c800"/>
<path d="M100.1 51.3h6.4M106.5 48.7v5.2" fill="none" stroke="#00c800" stroke-width=".3"/>
<circle cx="120.7" cy="32" r=".49" fill="#00c800"/>
<path d="M106.5 32h18.1M120.7 32v6.4h3.9M93.7 51.3h6.4" fill="none" stroke="#00c800" stroke-width=".3"/>
<circle cx="100.1" cy="51.3" r=".49" fill="#00c800"/>
<path d="M92.4 51.3h1.3" fill="none" stroke="#00c800" stroke-width=".3"/>
<circle cx="93.7" cy="51.3" r=".49" fill="#00c800"/>
<path d="M58.9 32h12.9M28 41h-9v5.8M30.6 41h7.1M44.7 48.7v2.6M48 41h10.9M93.7 51.3v2.6" fill="none" stroke="#00c800" stroke-width=".3"/>
<path d="M71.8 32h.1" fill="none" stroke="#f0f" stroke-width=".3"/>
<circle cx="58.9" cy="51.3" r=".49" fill="#00c800"/>
<path d="M58.9 51.3v2.6" fill="none" stroke="#00c800" stroke-width=".3"/>
<circle cx="58.9" cy="41" r=".49" fill="#00c800"/>
<path d="M58.9 32v19.3h2.6M82.1 32h11.6v9h-1.3M58.9 41h2.6M239.2 89.9h3.9M49.9 155.5v1.3M243.1 145.2h10.3" fill="none" stroke="#00c800" stroke-width=".3"/>
<path d="M82.1 32h.1" fill="none" stroke="#f0f" stroke-width=".3"/>
<circle cx="208.3" cy="155.5" r=".49" fill="#00c800"/>
<path d="M200.6 71.9h2.6M91.1 120.8h6.4M205.7 155.5h15.5M205.7 153h15.5M208.3 141.4v14.1M111.1 191.6h5.8" fill="none" stroke="#00c800" stroke-width=".3"/>
<circle cx="216" cy="140.1" r=".49" fill="#00c800"/>
<path d="M221.2 140.1h-5.2v20.6" fill="none" stroke="#00c800" stroke-width=".3"/>
<circle cx="124.6" cy="60.3" r=".49" fill="#00c800"/>
<path d="M124.6 57.7v6.5M100.1 61.6v2.6" fill="none" stroke="#00c800" stroke-width=".3"/>
<circle cx="106.5" cy="64.2" r=".49" fill="#00c800"/>
<path d="M106.5 61.6v2.6h-6.4M196.7 98.9v2.6M24.2 187.7h5.1" fill="none" stroke="#00c800" stroke-width=".3"/>
<circle cx="249.5" cy="57.7" r=".49" fill="#00c800"/>
<path d="M249.5 56.5v3.8M249.5 57.7h-3.8v6.5h-6.5M93.7 61.6v2.6" fill="none" stroke="#00c800" stroke-width=".3"/>
<circle cx="100.1" cy="64.2" r=".49" fill="#00c800"/>
<path d="M106.5 64.2h18.1M49.9 164.5v2.6" fill="none" stroke="#00c800" stroke-width=".3"/>
<circle cx="101.4" cy="111.8" r=".49" fill="#00c800"/>
<path d="M44.7 61.6v2.6M101.4 110.5v3.9M101.4 111.8h-3.9v6.4h-6.4" fill="none" stroke="#00c800" stroke-width=".3"/>
<circle cx="44.7" cy="64.2" r=".49" fill="#00c800"/>
<path d="M19 58.4v5.8M44.7 64.2h14.2M119.5 191.6h4.4v2.5" fill="none" stroke="#00c800" stroke-width=".3"/>
<circle cx="248.2" cy="149.1" r=".49" fill="#00c800"/>
<path d="M243.1 141.4h5.1v19.3M243.1 149.1h5.1" fill="none" stroke="#00c800" stroke-width=".3"/>
<g fill="#00c800">
<circle cx="58.9" cy="64.2" r=".49"/>
<circle cx="93.7" cy="64.2" r=".49"/>
</g>
<path d="M77 64.2h23.1" fill="none" stroke="#00c800" stroke-width=".3"/>
<circle cx="76.9" cy="64.2" r=".49" fill="#00c800"/>
<path d="M19 64.2h25.7M58.9 61.6v2.6h18.1M77 61.6v5.2M216 138.8v1.3" fill="none" stroke="#00c800" stroke-width=".3"/>
<g font-size="3" fill="#000001">
<text x="22.9" y="15.6">- inkl. Verpolschutz</text>
<text x="22.9" y="12.5">- 3V Spannungsquelle für Testaufbauten (aus einer Zelle)</text>
<text x="121.4" y="26.2">Power/Strommessung A und B</text>
<text x="200.6" y="28.8">Teil B</text>
<text x="26.7" y="35.2">K1</text>
<text x="123.3" y="30.1">K3</text>
<text x="131.7" y="30.1">1</text>
<text x="200.6" y="32.5">- CC1101 Frequenz Tester</text>
<text x="26.7" y="38.4">An/Aus</text>
<text x="66" y="37.8">IC2</text>
<text x="123.3" y="36.5">K4</text>
<text x="131" y="36.5">1</text>
<text x="16.4" y="50.7">+</text>
<text x="22.9" y="52.9">BAT1</text>
<text x="126.5" y="48.7">K5</text>
<text x="126.5" y="51.9">K1X06</text>
<text x="22.9" y="55.8">AA</text>
<text x="205.7" y="57.7">IC3</text>
<text x="213.4" y="57.7">Arduino Pro Mini</text>
<text x="19" y="88.6">Teil A</text>
<text x="19" y="92.6">- Arduino Pro Mini Ruhestrom Tester</text>
<text x="19" y="95.6">- Arduino Pro Mini ISP Programmierung</text>
<text x="19" y="98.7">- I2C Connector für Breakout-Boards</text>
<text x="57.7" y="111.8">IC1</text>
<text x="65.4" y="111.8">Arduino Pro Mini</text>
</g>
<g font-size="2.4" fill="#000001">
<text x="108.4" y="22.5">+3V</text>
<text x="67.3" y="27.5">LQH43CN100K03L</text>
<text x="72.4" y="30.7">L1</text>
<text x="76.3" y="30.7">10u</text>
<text x="138" y="32.1">+3V_A</text>
<text x="67.1" y="41.1">U-BAT</text>
<text x="71.8" y="37.8">MAX1724EZK30</text>
<text x="83.9" y="41.1">LX</text>
<text x="138" y="38.6">+3V_B</text>
<text x="244.9" y="40.5">+3V_B</text>
<text x="67.1" y="52.7">SHDN</text>
<text x="81.6" y="52.7">OUT</text>
<text x="252.3" y="52.8">C7</text>
<text x="53.6" y="56">C1</text>
<text x="77.7" y="56" transform="rotate(-90 77.7 56)">GND</text>
<text x="89.7" y="56">C2</text>
<text x="99.5" y="56" transform="rotate(-90 99.5 56)">+</text>
<text x="101.3" y="55.3">C3</text>
<text x="106" y="56" transform="rotate(-90 106 56)">+</text>
<text x="107.7" y="55.3">C4</text>
<text x="252.2" y="55.4">100n</text>
<text x="53.3" y="61.2">10µ</text>
<text x="88.7" y="61.2">10µ</text>
<text x="100.6" y="61.8">47µ</text>
<text x="107.1" y="61.8">47µ</text>
<text x="190.5" y="83.7">R5</text>
<text x="248.1" y="83">SCK2</text>
<text x="190" y="86.3">1,5k</text>
<text x="248.1" y="85.5">MISO2</text>
<text x="248.1" y="88.1">MOSI2</text>
<text x="96.8" y="94.5">+3V_A</text>
<text x="188.2" y="96.1">LED2</text>
<text x="104.2" y="106.9">C5</text>
<text x="104.1" y="109.5">100n</text>
<text x="102.9" y="121.7">RESET</text>
<text x="217.8" y="122.9">+3V_B</text>
<text x="102.6" y="137">SCK1</text>
<text x="202.1" y="135.4">R6</text>
<text x="210.5" y="135.8">1µ</text>
<text x="211.1" y="133.3">C6</text>
<text x="102.6" y="139.6">MISO1</text>
<text x="102.6" y="142.2">MOSI1</text>
<text x="192.8" y="143.4">MOSI2</text>
<text x="202.5" y="138.3">10k</text>
<text x="253.4" y="143.3">ANT</text>
<text x="43.6" y="149.3">R1</text>
<text x="105.2" y="149.9">SCL</text>
<text x="192.4" y="146">SCK2</text>
<text x="192.8" y="148.6">MISO2</text>
<text x="252.1" y="148.9">ANT1</text>
<text x="43.2" y="151.9">1,5k</text>
<text x="105.2" y="152.4">SDA</text>
<text x="193.8" y="153.8">D2</text>
<text x="41.4" y="161.7">LED1</text>
<text x="194.1" y="156.3">D10</text>
<text x="21.6" y="182.6">SV1</text>
<text x="34.3" y="185.9">+3V_A</text>
<text x="58.1" y="180.8">+3V_A</text>
<text x="35.6" y="191.1">SCL</text>
<text x="35.6" y="188.5">GND</text>
<text x="60.1" y="187.5">R3</text>
<text x="64.8" y="187.5">10k</text>
<text x="79.4" y="189.8">SCL</text>
<text x="193.5" y="189">Maßstab</text>
<text x="207" y="189">101,39%</text>
<text x="219.2" y="189">Firma</text>
<text x="245" y="189">Zeichner</text>
<text x="270.8" y="189">Blatt</text>
<text x="35.6" y="193.6">SDA</text>
<text x="60.1" y="192.6">R4</text>
<text x="64.8" y="192.6">10k</text>
<text x="79.4" y="194.9">SDA</text>
<text x="193.5" y="194.1">Änderung</text>
<text x="207" y="194.1">30.11.19</text>
<text x="221.2" y="194.1">16:06</text>
<text x="240.5" y="194.7">HB-CC1101-Testbench</text>
<text x="193.5" y="199.3">Ausgabe</text>
<text x="207" y="199.3">30.11.19</text>
<text x="221.2" y="199.3">16:06</text>
<text x="240.5" y="198.4">© 2019 Tom Major</text>
<text x="193.5" y="204.5">Datei</text>
<text x="201.2" y="204.5">HB-CC1101-TestBench.T3001</text>
</g>
<g font-size="2.3" fill="#000001">
<text x="38.9" y="40.1">D</text>
<text x="46" y="39.6">S</text>
<text x="34.3" y="46.3">T1</text>
<text x="46.1" y="45.9">G</text>
<text x="78.9" y="44.9">Marking:</text>
<text x="79.5" y="47.2">ADQI</text>
<text x="112.3" y="46.8">T100mA</text>
<text x="112.3" y="44.2">F1</text>
<text x="32.2" y="48.8">DMG3415U</text>
<text x="46.9" y="57.3">100k</text>
<text x="47" y="54.7">R2</text>
<text x="206.8" y="64.9">D0/RX</text>
<text x="206.8" y="62.4">D1/TX</text>
<text x="229.9" y="62.4">RAW</text>
<text x="230.1" y="64.9">GND</text>
<text x="206.8" y="67.5">RESET</text>
<text x="206.9" y="70.1">GND</text>
<text x="227.5" y="67.5">RESET</text>
<text x="230.4" y="70.1">VCC</text>
<text x="187.6" y="72.6">D2</text>
<text x="206.8" y="72.6">D2/INT0</text>
<text x="206.8" y="75.2">D3/PWM2/INT1</text>
<text x="206.8" y="77.8">D4</text>
<text x="232.5" y="72.6">A3</text>
<text x="232.5" y="75.2">A2</text>
<text x="232.5" y="77.8">A1</text>
<text x="206.8" y="80.4">D5/PWM0</text>
<text x="206.8" y="83">D6/PWM0</text>
<text x="225.5" y="83">D13/SCK</text>
<text x="232.5" y="80.4">A0</text>
<text x="206.8" y="85.5">D7</text>
<text x="206.8" y="88.1">D8</text>
<text x="216.4" y="88.1">PWM2/D11/MOSI</text>
<text x="224.3" y="85.5">D12/MISO</text>
<text x="206.8" y="90.7">D9/PWM1 PWM1/D10/SS</text>
<text x="227.2" y="95.8">A5/SCL</text>
<text x="248.1" y="90.7">D10</text>
<text x="220.6" y="99.1" transform="rotate(-90 220.6 99.1)">A6</text>
<text x="223.2" y="99.1" transform="rotate(-90 223.2 99.1)">A7</text>
<text x="226.9" y="98.4">A4/SDA</text>
<text x="58.7" y="119">D0/RX</text>
<text x="58.7" y="116.4">D1/TX</text>
<text x="81.8" y="116.4">RAW</text>
<text x="82" y="119">GND</text>
<text x="58.7" y="121.6">RESET</text>
<text x="58.8" y="124.1">GND</text>
<text x="79.4" y="121.6">RESET</text>
<text x="82.3" y="124.1">VCC</text>
<text x="58.7" y="126.7">D2/INT0</text>
<text x="58.7" y="129.3">D3/PWM2/INT1</text>
<text x="58.7" y="131.9">D4</text>
<text x="84.5" y="126.7">A3</text>
<text x="84.5" y="129.3">A2</text>
<text x="84.5" y="131.9">A1</text>
<text x="58.7" y="134.5">D5/PWM0</text>
<text x="58.7" y="137">D6/PWM0</text>
<text x="77.4" y="137">D13/SCK</text>
<text x="84.5" y="134.5">A0</text>
<text x="58.7" y="139.6">D7</text>
<text x="58.7" y="142.2">D8</text>
<text x="68.3" y="142.2">PWM2/D11/MOSI</text>
<text x="76.2" y="139.6">D12/MISO</text>
<text x="58.7" y="144.7">D9/PWM1</text>
<text x="71.2" y="144.7">PWM1/D10/SS</text>
<text x="79.1" y="149.9">A5/SCL</text>
<text x="72.6" y="153.1" transform="rotate(-90 72.6 153.1)">A6</text>
<text x="75.1" y="153.1" transform="rotate(-90 75.1 153.1)">A7</text>
<text x="78.8" y="152.4">A4/SDA</text>
<text x="125.7" y="175.6">+3V_A</text>
<text x="114.9" y="183.2">ISP</text>
<text x="114.9" y="180.6">K2</text>
<text x="97.8" y="189.8">SCK1</text>
<text x="97.8" y="187.2">MISO1</text>
<text x="129.7" y="189.8">MOSI1</text>
<text x="97.8" y="192.4">RESET</text>
</g>
<text font-size="1.8" fill="#000001" x="239.9" y="204">https://creativecommons.org/licenses/by-nc-sa/4.0</text>
</svg>
